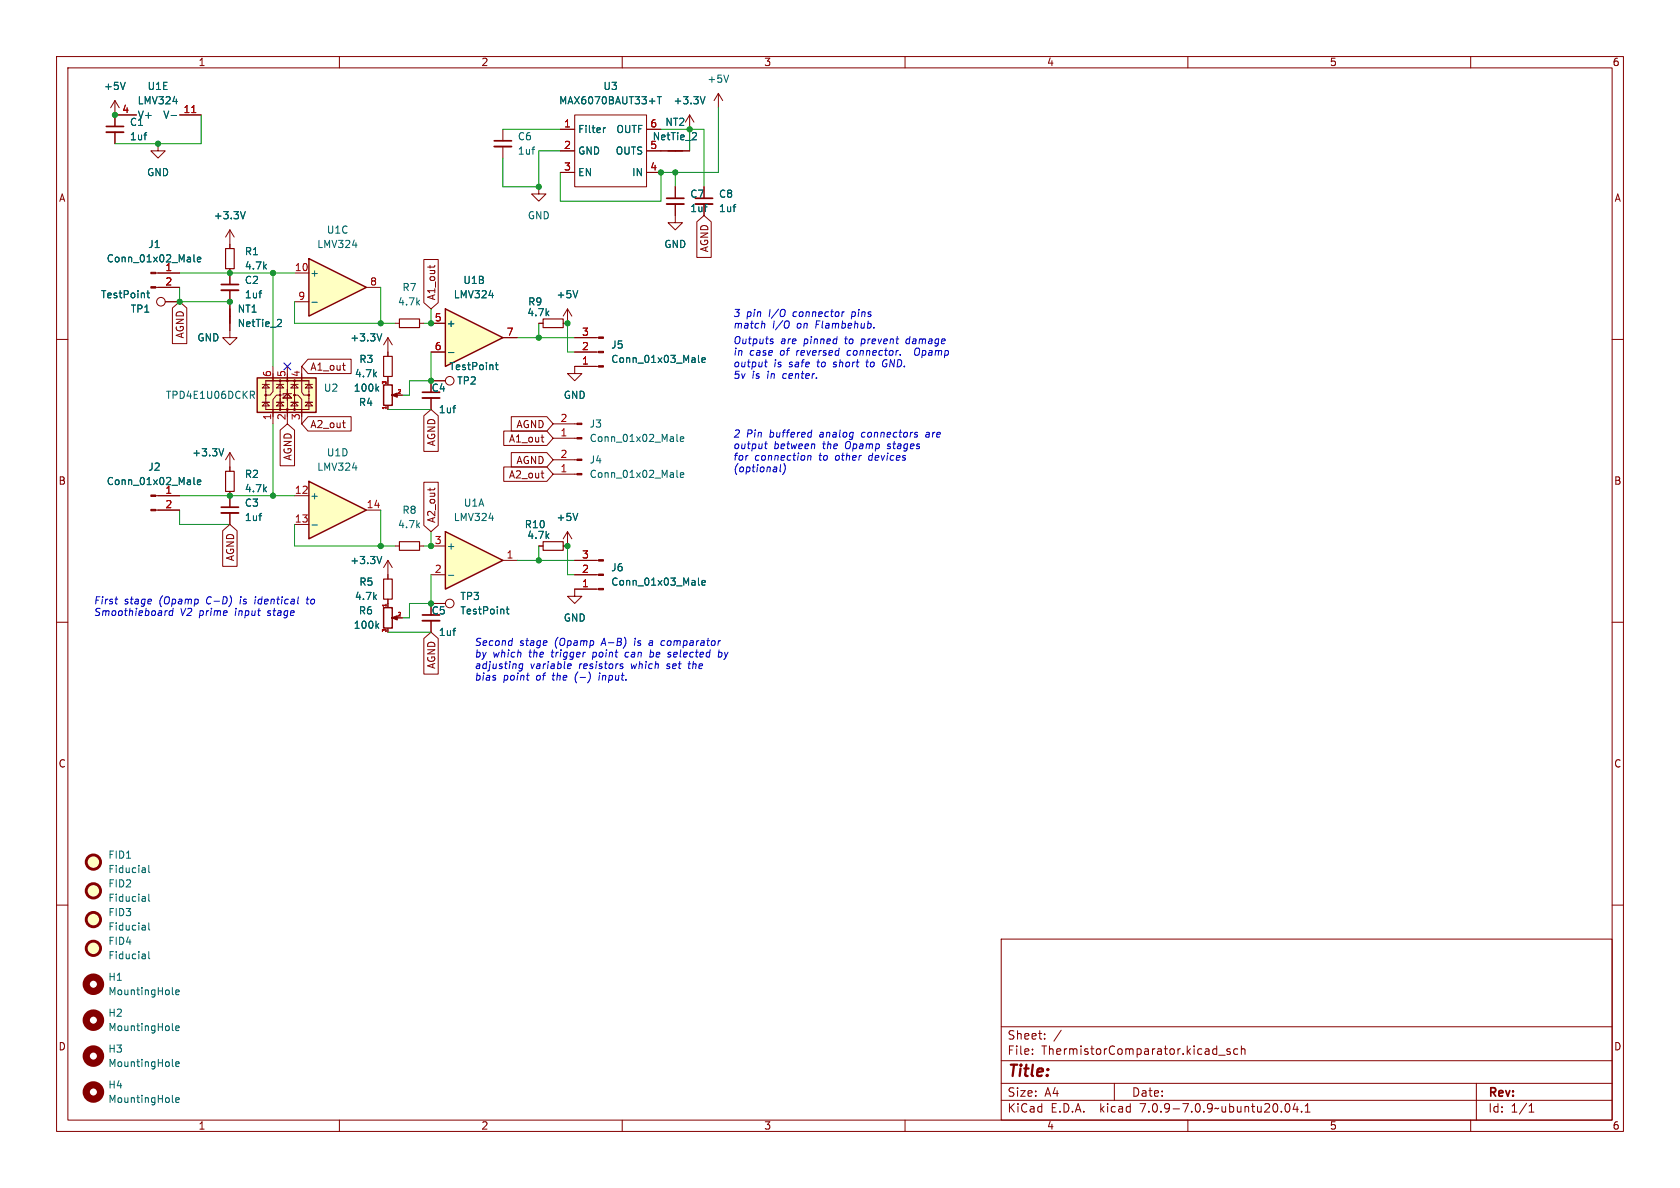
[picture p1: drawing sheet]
<svg xmlns="http://www.w3.org/2000/svg" width="297mm" height="210mm" viewBox="0 0 297 210" stroke-linecap="round" stroke-linejoin="round" font-family="sans-serif">
<g fill="none" stroke="#840000" stroke-width=".18">
<path d="M10 10h277v190h-277zM12 12h273v186h-273zM60 10v2M110 10v2M160 10v2M210 10v2M260 10v2M124.5 33v2.1M10 60h2M285 60h2M10 110h2M285 110h2"/>
<path d="M10 160h2M285 160h2M177 166h108v32h-108zM60 198v2M110 198v2M160 198v2M177 194.5h108M177 191.5h108M177 187.5h108M177 181.5h108M182.5 186.3v.1M182.5 185.5v.1"/>
<path d="M184.7 183.6v.1M184.7 182.8v.1M187.6 182.1l-1.3 2M197 191.5v3M210 198v2M215.5 186.5h1.1M217.5 185.5l-.4-.1-.2 .2 .1 .2 .5 .2v.3h-.6M218.8 185.5l-.4-.1-.3 .3v.4l.1 .2h.6M219.5 185.5l.2-.1 .3 .1 .1 .9M219.5 184.9v1.5M227.3 195.2l.2-.1a.81 .81 0 0 1 .6 .6 .81 .81 0 0 1-.3 .8l-.1 .1a.81 .81 0 0 1-.4-1.4zM229 195l-.4 1.1h.9"/>
<path d="M229.3 195.6v1M230.1 196.5v.1M230.7 196.6h.9M230.7 195.5l.5-.4v1.5M260 198v2M261 191.5v6.5M270.3 196.6h.9M270.3 195.5l.4-.4v1.5"/>
</g>
<circle cx="16.5" cy="157.5" r="1.27" fill="#ffffc2" stroke="#ffffc2" stroke-width=".18"/>
<circle cx="16.5" cy="157.5" r="1.27" fill="none" stroke="#840000" stroke-width=".51"/>
<path d="M129.6 36.6h.5M130 36.1h.1M25.6 158.5l.1 .8M25.7 159.3h-.1M25.7 158.8h-.1M26.3 158.1v1l.2 .2" fill="none" stroke="#006464" stroke-width=".18"/>
<path d="M122.9 36.1h3.1" fill="none" stroke="#840000" stroke-width=".33"/>
<path d="M122.9 35.1h3.1" fill="none" stroke="#840000" stroke-width=".3"/>
<path d="M54.6 85.1l10.2 5.1-10.2 5.1z" fill="#ffffc2"/>
<path d="M54.6 85.1l10.2 5.1-10.2 5.1z" fill="none" stroke="#840000" stroke-width=".25"/>
<g fill="none" stroke="#840000" stroke-width=".18">
<path d="M99.1 22.9h2.5M99.1 26.7h2.5M99.1 30.5h2.5M101.6 20.3h12.7v12.7h-12.7zM114.3 22.9h2.5M114.3 26.7h2.5M114.3 30.5h2.5M40.6 80l-.7 1.3M40.6 80v2.6M40.6 80l.8 1.3M52.1 87.6h2.5M52.1 92.7h2.5"/>
<path d="M64.8 90.2h2.5M69.8 96.5h.8M74.2 96.5h.7"/>
</g>
<g fill="none" stroke="#006464" stroke-width=".18">
<path d="M116.2 17.1h.7M116.6 17.1v1.3M106.7 22.6v.8M107 22.6l-.3 .2M39.6 79.3l-.5 1.3M55.1 92.8h1M25.6 153.5l.1 .7M25.7 154.2h-.1M25.7 153.7l-.1 .1M26.3 153v1.1l.2 .1M25.6 163.6l.1 .8M25.6 168.7l.1 .8"/>
<path d="M25.7 164.3l-.1 .1M25.7 163.9h-.1M25.7 169.4l-.1 .1M25.7 168.9l-.1 .1M26.3 163.1v1.1l.2 .2M26.3 168.2v1.1l.2 .2M30.5 175.7l.2 .1M31.1 175.4l.6-.1-.1-.2-.3-.1-.2 .2v.6h.5M30.5 182l.2 .2M30.5 194.7l.2 .2M30.5 188.4l.2 .1M31.1 181.8l.6-.2-.1-.2-.3-.1-.2 .2v.6h.5"/>
<path d="M31.1 188.1l.6-.1-.1-.2-.3-.1-.2 .2v.6h.5M31.1 194.5l.6-.2-.1-.2-.3-.1-.2 .2v.6h.5"/>
</g>
<path d="M70.6 95.8h3.6v1.5h-3.6z" fill="none" stroke="#840000" stroke-width=".2"/>
<g fill="#ffffc2" stroke="#ffffc2" stroke-width=".18">
<circle cx="16.5" cy="162.6" r="1.27"/>
<circle cx="16.5" cy="152.4" r="1.27"/>
<circle cx="16.5" cy="167.6" r="1.27"/>
</g>
<g fill="none" stroke="#840000" stroke-width=".51">
<circle cx="16.5" cy="152.4" r="1.27"/>
<circle cx="16.5" cy="162.6" r="1.27"/>
<circle cx="16.5" cy="167.6" r="1.27"/>
</g>
<g fill="none" stroke="#840000" stroke-width="1.3">
<circle cx="16.5" cy="174" r="1.27"/>
<circle cx="16.5" cy="186.7" r="1.27"/>
<circle cx="16.5" cy="193" r="1.27"/>
<circle cx="16.5" cy="180.3" r="1.27"/>
</g>
<path d="M78.7 94l10.2 5.1-10.2 5z" fill="#ffffc2"/>
<path d="M118.1 26.7h2.5M78.7 94l10.2 5.1-10.2 5zM67.8 107.4h1.5v3.6h-1.5z" fill="none" stroke="#840000" stroke-width=".25"/>
<g fill="none" stroke="#840000" stroke-width=".18">
<path d="M20.3 17.8l-.7 1.3M20.3 17.8v4.6M20.3 17.8l.8 1.3M127 16.5l-.8 1.3M127 16.5v2.6M127 16.5l.8 1.3M20.3 20.3h3.8M20.3 23.4v2M31.7 20.3h3.9M88.9 22.9v2M88.9 25.9v2M95.2 33v1.3h1.3l-1.3 1.3-1.2-1.3h1.2"/>
<path d="M116.8 26.7h5.1M119.4 36.1v3.3h1.2l-1.2 1.2-1.3-1.2h1.3M119.4 33v2.1M121.9 20.3l-.7 1.3M121.9 20.3v2.6M121.9 20.3l.8 1.3M101.6 59.7h4.2M101.6 62.2h4.2M101.6 64.8h4.2M68.6 99.1l-.8 1.2M68.6 99.1v2.5M68.6 99.1l.7 1.2"/>
<path d="M76.2 96.5h2.5M88.9 99.1h2.5M100.3 94l-.7 1.3M100.3 94v2.5M100.3 94l.8 1.3M68.6 106.7v.6M70.1 109.2h1M76.2 101.6h2.5M76.2 109.7v2.1M78.7 106.7h-2.5v2"/>
<circle cx="79.5" cy="106.7" r=".76"/>
</g>
<g fill="none" stroke="#006464" stroke-width=".18">
<path d="M22.1 14.5l-.4 1.3M124.6 17.1l-.4 1.3M128.8 13.3l-.4 1.2M25.5 23.9h.4M25.8 23.4h.1M30.3 20.4h.9M94 26.4h.5M94.4 26h.1M122.9 23.4l.2 .3v.3l-.8 .7h.8M124.5 36.6h.5M124.9 36.1h.1M123.5 62.8v1.1l.2 .2"/>
<path d="M124.1 63.7l.6-.2-.1-.2-.3-.1-.2 .2v.6h.5M67.5 98.4l-.4 1.2M102.1 90.7l-.4 1.3M66.6 110.6l.4 .5M67 110.2l-.5 .5M79.3 101.7h.9M80.1 111.5h.4M80.4 111.1h.1M89.5 107.7h.5M89.7 107.3v1l.3 .2"/>
</g>
<path d="M33.9 19.9h.7" fill="none" stroke="#a90000" stroke-width=".18"/>
<path d="M18.8 23.4h3M87.4 25.9h3M117.9 36.1h3M74.7 109.7h3" fill="none" stroke="#840000" stroke-width=".33"/>
<path d="M18.8 22.4h3M87.4 24.9h3M117.9 35.1h3M74.7 108.7h3" fill="none" stroke="#840000" stroke-width=".3"/>
<g fill="#840000" stroke="#840000" stroke-width=".18">
<path d="M105.8 59.6h.9v.2h-.9z"/>
<path d="M105.8 62.1h.9v.3h-.9z"/>
<path d="M105.8 64.6h.9v.3h-.9z"/>
<path d="M69.2 109.2l1-.4v.8l-1-.4h.3z"/>
</g>
<path d="M54.6 45.7l10.2 5.1-10.2 5.1z" fill="#ffffc2"/>
<path d="M40.6 54.6v2.6M54.6 45.7l10.2 5.1-10.2 5.1zM45.5 66.8h10.4v6.1h-10.4zM67.8 68h1.5v3.7h-1.5z" fill="none" stroke="#840000" stroke-width=".25"/>
<g fill="none" stroke="#840000" stroke-width=".18">
<path d="M27.9 25.4v1.3h1.3l-1.3 1.2-1.2-1.2h1.2M27.5 48.3h4.2M27.5 50.8h4.2M40.6 48.3v2M40.6 51.3v7.1M52.1 48.3h2.5M52.1 53.3h2.5M64.8 50.8h2.5M68.6 59.7v3.3M68.6 59.7l-.8 1.3M68.6 59.7l.7 1.3M69.8 57.2h.8"/>
<path d="M74.2 57.2h.7M95.2 57.2h.8M100.3 54.6v2.6h-.7M100.3 54.6l-.7 1.3M100.3 54.6l.8 1.3M46.4 71.1h1.2M46.4 67.9h1.2M47 71.1l.6 .7h-1.2zM47 67.9l.6 .7h-1.2zM47 67.3h7.6v5.1h-7.6zM48.3 66v3.2l-.5 .7h-.9M48.3 64.8v2.5"/>
<path d="M48.3 72.4v2.5M48.9 71.1h1.3M48.9 67.9h1.3M49.5 69.9h-.6l-.6 .7v3.1M49.5 71.1l.7 .7h-1.3zM49.5 67.9l.7 .7h-1.3zM49.5 67.3v5.1M50.8 69.6l.8 .8h-1.6zM50.8 64.8v10.1M51.4 71.1h1.3M51.4 67.9h1.3M51.6 69.6h-1.6v.3"/>
<path d="M51.9 69.9h.8l.6 .7v3.1M52.1 71.1l.6 .7h-1.3zM52.1 67.9l.6 .7h-1.3zM52.1 67.3v5.1M53.3 66v3.3l.4 .6h.9M53.3 64.8v2.5M53.3 72.4v2.5M54 71.8l.6-.7 .6 .7zM54 68.6l.6-.7 .6 .7zM54 71.1h1.2M54 67.9h1.2M68.6 66.5v.8"/>
<path d="M68.6 71.8v.6M70.1 69.9h1M97.8 74.9h4.2M97.8 77.5h4.2M101.6 64.8v1.2h1.3l-1.3 1.3-1.3-1.3h1.3M27.5 90.2h4.2M27.5 87.6h4.2M40.6 82.6v.7M40.6 86.9v2.8M40.6 90.7v2M97.8 81.3h4.2M97.8 83.8h4.2"/>
<path d="M68.6 101.6v.8M68.6 105.9v.8"/>
<circle cx="47" cy="69.9" r=".13"/>
<circle cx="49.5" cy="67.3" r=".13"/>
<circle cx="49.5" cy="72.4" r=".13"/>
<circle cx="49.5" cy="69.9" r=".13"/>
<circle cx="50.8" cy="67.3" r=".13"/>
<circle cx="50.8" cy="72.4" r=".13"/>
<circle cx="52.1" cy="67.3" r=".13"/>
<circle cx="52.1" cy="72.4" r=".13"/>
<circle cx="52.1" cy="69.9" r=".13"/>
<circle cx="54.6" cy="69.9" r=".13"/>
</g>
<g fill="none" stroke="#006464" stroke-width=".18">
<path d="M34.3 45v1.1l.2 .2M34.9 45.9l.6-.1-.1-.3h-.3l-.2 .1 .1 .6h.4M45.8 51.8h.5M46.1 51.4h.2M49.5 56.5l.3 .2-.1 .3-.7 .7h.8M55.1 53.4h1M67.5 59l-.4 1.3M102.1 51.4l-.4 1.2M44.3 69.2h.4l.3 .2-.1 .4h-.6M44.6 69.8l.4 .6M66.6 68.7l.4 .5M67 68.3l-.5 .5"/>
<path d="M119.7 76.8v1.1l.2 .1M120.3 77.6l.6-.1-.1-.2-.3-.1-.2 .2v.6h.5M34.3 84.4v1.1l.2 .2M34.9 85.2l.6-.1-.1-.2-.3-.1-.2 .2 .1 .6h.4M45.8 91.2h.5M46.1 90.8h.2M119.7 83.1v1.1l.2 .2M120.3 84l.6-.1-.1-.3h-.3l-.2 .1v.6h.5"/>
</g>
<path d="M70.6 56.4h3.6v1.5h-3.6zM96 56.4h3.6v1.5h-3.6zM67.8 63h1.5v3.5h-1.5zM39.9 83.3h1.5v3.6h-1.5zM67.8 102.4h1.5v3.5h-1.5z" fill="none" stroke="#840000" stroke-width=".2"/>
<path d="M45.5 66.8h10.4v6.1h-10.4z" fill="#ffffc2" stroke="#ffffc2" stroke-width=".18"/>
<g fill="#840000" stroke="#840000" stroke-width=".18">
<path d="M69.2 69.9l1-.4v.7l-1-.3h.3z"/>
<path d="M26.7 90h.8v.3h-.8z"/>
<path d="M26.7 87.5h.8v.3h-.8z"/>
<path d="M102 74.8h.9v.3h-.9z"/>
<path d="M102 77.3h.9v.3h-.9z"/>
<path d="M102 81.2h.9v.2h-.9z"/>
<path d="M102 83.7h.9v.2h-.9z"/>
<path d="M26.7 50.7h.8v.2h-.8z"/>
<path d="M26.7 48.1h.8v.3h-.8z"/>
</g>
<path d="M39.1 51.3h3.1M39.1 90.7h3.1" fill="none" stroke="#840000" stroke-width=".33"/>
<path d="M39.1 50.3h3.1M39.1 89.7h3.1" fill="none" stroke="#840000" stroke-width=".3"/>
<path d="M78.7 54.6l10.2 5.1-10.2 5.1z" fill="#ffffc2"/>
<path d="M78.7 54.6l10.2 5.1-10.2 5.1z" fill="none" stroke="#840000" stroke-width=".25"/>
<g fill="none" stroke="#840000" stroke-width=".18">
<path d="M20.3 23.4v2M24.1 20.3h-3.8v2.1M31.7 20.3h3.9M99.1 26.7h2.5M99.1 22.9h2.5M99.1 30.5h2.5M114.3 26.7h7.6M114.3 22.9h2.5M114.3 30.5h2.5M119.4 33v2.1M119.4 36.1v2M123.2 39.2l1.3-1.1 1.2 1.1v6.3h-2.5z"/>
<path d="M124.5 33v2.1M27.9 48.3h3.8M27.9 50.8h3.8M29.2 53.3h2.5M30.5 54.5l1.2-1.2 1.3 1.2v6.2h-2.5zM40.6 51.3v8.4h1.3l-1.3 1.3-1.2-1.3h1.2M40.6 40.6l-.7 1.3M40.6 40.6v3.3M40.6 47.5v2.8M40.6 40.6l.8 1.3M74.9 45.9h2.6v7.6l-1.3 1.1-1.3-1.1zM76 46.9v.5"/>
<path d="M76.2 57.2h2.5M76.9 46.9v.1M88.9 59.7h2.5M95.2 57.2h.8M99.6 57.2h.7M101.6 59.7h3.8M49.5 76l1.3-1.1 1.3 1.1v6.3h-2.6zM54.5 63.5h7.6v2.5h-7.6l-1.2-1.2zM54.5 73.7h7.6v2.5h-7.6l-1.2-1.3zM60.6 64.6h.4M60.6 74.8h.4M60.9 65.4h.1"/>
<path d="M60.9 75.6h.1M68.6 62.2v.8M68.6 66.5v.8M68.6 71.8v.6M70.1 69.9h1M74.9 73.5l1.3-1.1 1.3 1.1v6.3h-2.6zM76.2 62.2h2.5M76.2 70.4v2M78.7 67.3h-2.5v2M89.1 76.2h7.6l1.1 1.3-1.1 1.2h-7.6zM90.4 73.7h6.3l1.1 1.2-1.1 1.3h-6.3zM95.7 77.3h.4"/>
<path d="M96 78.1h.1M101.6 62.2h3.8M101.6 64.8h3.8M27.9 87.6h3.8M27.9 90.2h3.8M39.4 93.8l1.2-1.1 1.3 1.1v6.3h-2.5zM40.6 82.6v.7M40.6 86.9v2.8M40.6 90.7v2M74.9 85.2h2.6v7.7l-1.3 1.1-1.3-1.1zM76 86.3v.5M76.9 86.3v.1"/>
<path d="M89.1 82.5h7.6l1.1 1.3-1.1 1.3h-7.6zM90.4 80h6.3l1.1 1.3-1.1 1.3h-6.3zM95.2 96.5h.8M95.7 83.6h.4M96 84.5h.1M99.6 96.5h.7M101.6 99.1h4.2M68.6 101.6v.8M68.6 105.9v1.4M70.1 109.2h1M74.9 112.9l1.3-1.1 1.3 1.1v6.3h-2.6zM76.2 109.7v2.1"/>
<path d="M78.7 106.7h-2.5v2M101.6 101.6h4.2M105.8 104.1h-4.2v1.3h1.3l-1.3 1.3-1.3-1.3h1.3"/>
<circle cx="28.4" cy="53.3" r=".76"/>
<circle cx="79.5" cy="67.3" r=".76"/>
</g>
<g fill="none" stroke="#006464" stroke-width=".18">
<path d="M22.1 14.5l-.4 1.3M116.2 17.1h.7M116.6 17.1v1.3M124.6 17.1l-.4 1.3M25.5 23.9h.4M25.8 23.4h.1M30.3 20.4h.9M43.4 37.4l-.5 1.3M106.7 22.6v.8M107 22.6l-.3 .2M122.9 23.4l.2 .3v.3l-.8 .7h.8M124.5 36.6h.5"/>
<path d="M124.9 36.1h.1M129.6 36.6h.5M130 36.1h.1M26 51.8h.4M26.1 51.4v1.1l.3 .1M34.3 45v1.1l.2 .2M34.9 45.9l.6-.1-.1-.3h-.3l-.2 .1 .1 .6h.4M45.8 51.8h.5M46.1 51.4h.2M49.5 56.5l.3 .2-.1 .3-.7 .7h.8M67.5 59l-.4 1.3M102.1 51.4l-.4 1.2"/>
<path d="M39.6 79.3l-.5 1.3M66.6 68.7l.4 .5M67 68.3l-.5 .5M79.3 62.3h.9M80.1 72.1h.4M80.4 71.7h.1M87.6 64.5h.5M87.8 64.1v1.1l.3 .1M123.5 62.8v1.1l.2 .2M124.1 63.7l.6-.2-.1-.2-.3-.1-.2 .2v.6h.5M34.3 84.4v1.1l.2 .2M34.9 85.2l.6-.1-.1-.2-.3-.1-.2 .2 .1 .6h.4"/>
<path d="M45.8 91.2h.5M46.1 90.8h.2M67.5 98.4l-.4 1.2M102.1 90.7l-.4 1.3M66.6 110.6l.4 .5M67 110.2l-.5 .5M80.1 111.5h.4M80.4 111.1h.1M89.5 107.7h.5M89.7 107.3v1l.3 .2M123.5 102.2v1.1l.2 .1M124.1 103l.6-.1-.1-.2-.3-.1-.2 .2v.6h.5"/>
</g>
<path d="M74.7 70.4h3" fill="none" stroke="#840000" stroke-width=".33"/>
<path d="M74.7 69.3h3" fill="none" stroke="#840000" stroke-width=".3"/>
<path d="M39.9 43.9h1.5v3.6h-1.5zM96 95.8h3.6v1.5h-3.6z" fill="none" stroke="#840000" stroke-width=".2"/>
<g fill="#840000" stroke="#840000" stroke-width=".18">
<path d="M105.8 98.9h.9v.3h-.9z"/>
<path d="M105.8 101.5h.9v.2h-.9z"/>
<path d="M105.8 104h.9v.3h-.9z"/>
</g>
<g fill="none" stroke="#0000c2" stroke-width=".18">
<path d="M134.9 57.2l.3 .1-.1 .7M136.4 59.9l.3 .1M139.5 56.9v.7M149.3 55.1l-.3 .1M154.5 57.9v.1M160.3 60l-.2 .5 .3 .3M135.2 64h.5M135.2 78.5h.5M135.4 63.6l-.1 1.1 .3 .2M135.4 78l-.1 1.1 .3 .2M136.3 60.3l.3 .1 .1 .2-.2 .2h-.3M143.3 76.4l.2 .1"/>
<path d="M143.5 76l-.1 1.3M153.1 64h.5M153.3 63.6l-.1 1.1 .3 .2M156.5 63.6a.65 .65 0 0 0-.5 .6 .65 .65 0 0 0 .5 .7M159.2 62.7l-.1 .1M161.8 61.7a.81 .81 0 0 0 .1 1.1h.3M161.9 76.4l.3 .1M162 76.8l.2 .3-.2 .2M163.9 76.8l-.2 .2 .1 .3M163.9 76.4l-.1 .1M138 82.1l-.1 1.1 .1 .2M138.6 82a1.52 1.52 0 0 1-.3 1.9"/>
<path d="M142.8 80.6l.2-.1 .3 .1v.8M142.9 80.5l-.1 .9M20.3 105.9h.5M29.6 108l-.3 .1M30.5 108h-.4l-.2 .6 .2 .2 .4-.1M30.6 107.5l-.1 1.3M45.1 105.9l-.1 .9M45.2 105.5v.1M54.1 105.9h.5M54.4 105.5l-.2 1.1 .3 .2M92.4 117.4h-.5l-.2 .5 .3 .3 .3-.1M92.4 117.3l-.1 1.1-.1 .2"/>
<path d="M93.1 119.4h.5M100.5 117.4l.3-.1 .2 .3-.6 .2M100.9 118.1l-.4 .1M106 119.4l-.1 .8M106 119v.1M109.7 117.7l.4 .2-.1 .2-.3 .1M109.7 117.4h.4M110.7 115.4l-.2 .5 .2 .2M114.9 116.1h.3M114.9 113.6l-.2 .3 .2 .2M115 113.3h-.1M115 114.9l-.1 1.2"/>
<path d="M115.3 115.3l-.3 .1M116.9 114l.4 .1M117.4 113.3l-.4 .1M118.3 115.7l.2 .1 .1 .2-.2 .1h-.3M118.3 115.3l.3 .1M121.6 117.3h.5M121.9 116.9l-.2 1.1 .3 .2M127.1 115.4h.5v.5l-.3 .2h-.3M127.1 114.9l-.1 1.2"/>
</g>
<g fill="none" stroke="#009600" stroke-width=".18">
<path d="M127 19.1v11.4h-10.2v5.1h-17.7v-5.1M35.6 20.3v5.1h-15.3M88.9 22.9h10.2M99.1 26.7h-3.9v6.3h-6.3v-5.1M116.8 22.9h7.7v10.1M119.4 30.5v2.5M121.9 22.9v3.8M31.7 48.3h20.4M31.7 50.8v2.5h8.9M48.3 48.3v16.5M52.1 53.3v3.9h17.7M67.3 50.8v6.4"/>
<path d="M76.2 54.6v2.6h-1.3M91.4 59.7h10.2M95.2 57.2v2.5M100.3 57.2v5h1.3M48.3 74.9v12.7M68.6 72.4h7.6M76.2 62.2v5.1h-3.8v2.6h-1.3M31.7 90.2v2.5h8.9M31.7 87.6h20.4M52.1 92.7v3.8h17.7M67.3 90.2v6.3M76.2 94v2.5h-1.3"/>
<path d="M91.4 99.1h10.2M95.2 96.5v2.6M100.3 96.5v5.1h1.3M68.6 111.8h7.6M76.2 101.6v5.1h-3.8v2.5h-1.3"/>
</g>
<path d="M50.2 64.2l1.2 1.2M51.4 64.2l-1.2 1.2" fill="none" stroke="#000084" stroke-width=".18"/>
<path d="M33.9 19.9h.7" fill="none" stroke="#a90000" stroke-width=".18"/>
<g fill="#009600" stroke="#009600" stroke-width=".18">
<circle cx="67.3" cy="96.5" r=".46"/>
<circle cx="76.2" cy="67.3" r=".46"/>
<circle cx="67.3" cy="57.2" r=".46"/>
<circle cx="76.2" cy="57.2" r=".46"/>
<circle cx="100.3" cy="57.2" r=".46"/>
<circle cx="76.2" cy="106.7" r=".46"/>
<circle cx="95.2" cy="99.1" r=".46"/>
<circle cx="100.3" cy="96.5" r=".46"/>
<circle cx="48.3" cy="87.6" r=".46"/>
<circle cx="40.6" cy="87.6" r=".46"/>
<circle cx="76.2" cy="96.5" r=".46"/>
<circle cx="95.2" cy="59.7" r=".46"/>
<circle cx="121.9" cy="22.9" r=".46"/>
<circle cx="119.4" cy="30.5" r=".46"/>
<circle cx="116.8" cy="30.5" r=".46"/>
<circle cx="95.2" cy="33" r=".46"/>
<circle cx="20.3" cy="20.3" r=".46"/>
<circle cx="31.7" cy="53.3" r=".46"/>
<circle cx="40.6" cy="53.3" r=".46"/>
<circle cx="40.6" cy="48.3" r=".46"/>
<circle cx="27.9" cy="25.4" r=".46"/>
<circle cx="48.3" cy="48.3" r=".46"/>
</g>
<text font-size="2.8" fill="#840000" x="178" y="190.9">Title:</text>
<g font-size="2.1" fill="#840000">
<text x="178" y="184">Sheet:</text>
<text x="178" y="186.7">File:</text>
<text x="184.1" y="186.7">ThermistorComparator.kicad_sch</text>
<text x="178" y="196.9">KiCad</text>
<text x="178" y="194.1">Size:</text>
<text x="184.7" y="194.1">A4</text>
<text x="185.7" y="196.9">E.D.A.</text>
<text x="194.6" y="196.9">kicad</text>
<text x="200" y="194.1">Date:</text>
<text x="201.8" y="196.9">7.0.9-7.0.9~ubuntu20.04.1</text>
<text x="263" y="194.3">Rev:</text>
<text x="263" y="196.9">Id:</text>
<text x="267.1" y="196.9">1/1</text>
</g>
<g font-size="1.8" fill="#840000">
<text x="35" y="11.9">1</text>
<text x="85" y="11.9">2</text>
<text x="135" y="11.9">3</text>
<text x="185" y="11.9">4</text>
<text x="235" y="11.9">5</text>
<text x="285" y="11.9">6</text>
<text x="10.3" y="35.9">A</text>
<text x="285.3" y="35.9">A</text>
<text x="121.9" y="37.7">1uf</text>
<text x="125.4" y="44.7" transform="rotate(-90 125.4 44.7)">AGND</text>
<text x="77.2" y="53.2" transform="rotate(-90 77.2 53.2)">A1_out</text>
<text x="32.7" y="59.9" transform="rotate(-90 32.7 59.9)">AGND</text>
<text x="54.8" y="65.7">A1_out</text>
<text x="54.8" y="75.9">A2_out</text>
<text x="91.2" y="75.9">AGND</text>
<text x="51.8" y="81.5" transform="rotate(-90 51.8 81.5)">AGND</text>
<text x="77.2" y="79" transform="rotate(-90 77.2 79)">AGND</text>
<text x="89.9" y="78.4">A1_out</text>
<text x="91.2" y="82.2">AGND</text>
<text x="10.3" y="85.9">B</text>
<text x="89.9" y="84.8">A2_out</text>
<text x="285.3" y="85.9">B</text>
<text x="77.2" y="92.6" transform="rotate(-90 77.2 92.6)">A2_out</text>
<text x="41.6" y="99.3" transform="rotate(-90 41.6 99.3)">AGND</text>
<text x="77.2" y="118.4" transform="rotate(-90 77.2 118.4)">AGND</text>
<text x="10.3" y="135.9">C</text>
<text x="285.3" y="135.9">C</text>
<text x="10.3" y="185.9">D</text>
<text x="285.3" y="185.9">D</text>
<text x="35" y="199.9">1</text>
<text x="85" y="199.9">2</text>
<text x="135" y="199.9">3</text>
<text x="185" y="199.9">4</text>
<text x="235" y="199.9">5</text>
<text x="285" y="199.9">6</text>
</g>
<g font-size="1.8" fill="#006464">
<text x="18.3" y="16.1">+5V</text>
<text x="26" y="16.1">U1E</text>
<text x="106.6" y="16.1">U3</text>
<text x="125" y="14.8">+5V</text>
<text x="22.9" y="22.5">C1</text>
<text x="24.2" y="18.6">LMV324</text>
<text x="24.3" y="21.2">V+</text>
<text x="28.8" y="21.2">V-</text>
<text x="98.7" y="18.6">MAX6070BAUT33+T</text>
<text x="102.1" y="23.7">Filter</text>
<text x="108.9" y="23.7">OUTF</text>
<text x="117.5" y="22.5">NT2</text>
<text x="119" y="18.6">+3.3V</text>
<text x="22.9" y="25">1uf</text>
<text x="91.4" y="25">C6</text>
<text x="91.4" y="27.5">1uf</text>
<text x="102.1" y="27.5">GND</text>
<text x="108.8" y="27.5">OUTS</text>
<text x="115.3" y="25">NetTie_2</text>
<text x="25.9" y="31.3">GND</text>
<text x="102.1" y="31.3">EN</text>
<text x="111.7" y="31.3">IN</text>
<text x="121.9" y="35.2">C7</text>
<text x="127" y="35.2">C8</text>
<text x="37.7" y="39">+3.3V</text>
<text x="57.7" y="41.5">U1C</text>
<text x="93.2" y="39">GND</text>
<text x="127" y="37.7">1uf</text>
<text x="18.8" y="46.6">Conn_01x02_Male</text>
<text x="26.1" y="44">J1</text>
<text x="43.2" y="45.3">R1</text>
<text x="43.2" y="47.9">4.7k</text>
<text x="56" y="44">LMV324</text>
<text x="117.3" y="44">GND</text>
<text x="17.7" y="52.9">TestPoint</text>
<text x="43.2" y="50.4">C2</text>
<text x="43.2" y="52.9">1uf</text>
<text x="54.7" y="49.1">+</text>
<text x="71" y="51.7">R7</text>
<text x="80.1" y="52.9">LMV324</text>
<text x="81.8" y="50.4">U1B</text>
<text x="98.3" y="52.9">+5V</text>
<text x="23" y="55.5">TP1</text>
<text x="41.9" y="58">NetTie_2</text>
<text x="41.9" y="55.5">NT1</text>
<text x="70.3" y="54.2">4.7k</text>
<text x="78.9" y="58">+</text>
<text x="93.1" y="56.1">4.7k</text>
<text x="93.3" y="54.2">R9</text>
<text x="34.8" y="60.6">GND</text>
<text x="61.8" y="60.6">+3.3V</text>
<text x="63.4" y="64.4">R3</text>
<text x="79.4" y="65.6">TestPoint</text>
<text x="108" y="61.8">J5</text>
<text x="108" y="64.4">Conn_01x03_Male</text>
<text x="29.2" y="70.7">TPD4E1U06DCKR</text>
<text x="57.2" y="69.4">U2</text>
<text x="62.4" y="69.4">100k</text>
<text x="62.6" y="66.9">4.7k</text>
<text x="63.3" y="72">R4</text>
<text x="76.2" y="69.4">C4</text>
<text x="80.7" y="68.2">TP2</text>
<text x="99.6" y="70.7">GND</text>
<text x="77.5" y="73.3">1uf</text>
<text x="104.1" y="75.8">J3</text>
<text x="26.1" y="83.4">J2</text>
<text x="33.9" y="80.9">+3.3V</text>
<text x="56" y="83.4">LMV324</text>
<text x="57.7" y="80.9">U1D</text>
<text x="104.1" y="78.3">Conn_01x02_Male</text>
<text x="104.1" y="82.1">J4</text>
<text x="18.8" y="86">Conn_01x02_Male</text>
<text x="43.2" y="84.7">R2</text>
<text x="43.2" y="87.2">4.7k</text>
<text x="43.2" y="89.8">C3</text>
<text x="54.7" y="88.5">+</text>
<text x="81.9" y="89.8">U1A</text>
<text x="104.1" y="84.7">Conn_01x02_Male</text>
<text x="43.2" y="92.3">1uf</text>
<text x="70.3" y="93.6">4.7k</text>
<text x="71" y="91">R8</text>
<text x="80.1" y="92.3">LMV324</text>
<text x="92.7" y="93.6">R10</text>
<text x="93.1" y="95.5">4.7k</text>
<text x="98.3" y="92.3">+5V</text>
<text x="61.8" y="99.9">+3.3V</text>
<text x="78.9" y="97.4">+</text>
<text x="108" y="101.2">J6</text>
<text x="62.6" y="106.3">4.7k</text>
<text x="63.4" y="103.7">R5</text>
<text x="81.3" y="106.3">TP3</text>
<text x="108" y="103.7">Conn_01x03_Male</text>
<text x="62.4" y="111.4">100k</text>
<text x="63.3" y="108.8">R6</text>
<text x="76.2" y="108.8">C5</text>
<text x="77.5" y="112.6">1uf</text>
<text x="81.3" y="108.8">TestPoint</text>
<text x="99.6" y="110.1">GND</text>
<text x="19.1" y="152">FID1</text>
<text x="19.1" y="154.5">Fiducial</text>
<text x="19.1" y="157.1">FID2</text>
<text x="19.1" y="159.6">Fiducial</text>
<text x="19.1" y="162.2">FID3</text>
<text x="19.1" y="167.2">FID4</text>
<text x="19.1" y="164.7">Fiducial</text>
<text x="19.1" y="173.6">H1</text>
<text x="19.1" y="169.8">Fiducial</text>
<text x="19.1" y="176.1">MountingHole</text>
<text x="19.1" y="179.9">H2</text>
<text x="19.1" y="182.5">MountingHole</text>
<text x="19.1" y="186.3">H3</text>
<text x="19.1" y="188.8">MountingHole</text>
<text x="19.1" y="192.6">H4</text>
<text x="19.1" y="195.2">MountingHole</text>
</g>
<g font-size="1.8" fill="#a90000">
<text x="21.5" y="20.1">4</text>
<text x="32.3" y="20.1">11</text>
<text x="99.6" y="22.6">1</text>
<text x="114.9" y="22.6">6</text>
<text x="99.6" y="26.4">2</text>
<text x="114.9" y="26.4">5</text>
<text x="99.6" y="30.2">3</text>
<text x="114.9" y="30.2">4</text>
<text x="29.1" y="48">1</text>
<text x="29.1" y="50.5">2</text>
<text x="52" y="48">10</text>
<text x="52.6" y="53.1">9</text>
<text x="65.3" y="50.5">8</text>
<text x="76.8" y="56.9">5</text>
<text x="89.5" y="59.4">7</text>
<text x="102.8" y="59.4">3</text>
<text x="76.8" y="62">6</text>
<text x="102.8" y="64.5">1</text>
<text x="102.8" y="62">2</text>
<text x="48" y="66.7" transform="rotate(-90 48 66.7)">6</text>
<text x="50.5" y="66.7" transform="rotate(-90 50.5 66.7)">5</text>
<text x="53.1" y="66.7" transform="rotate(-90 53.1 66.7)">4</text>
<text x="48" y="74.4" transform="rotate(-90 48 74.4)">1</text>
<text x="50.5" y="74.4" transform="rotate(-90 50.5 74.4)">2</text>
<text x="53.1" y="74.4" transform="rotate(-90 53.1 74.4)">3</text>
<text x="99" y="77.2">1</text>
<text x="99" y="74.7">2</text>
<text x="99" y="83.6">1</text>
<text x="99" y="81">2</text>
<text x="29.1" y="87.4">1</text>
<text x="29.1" y="89.9">2</text>
<text x="52" y="87.4">12</text>
<text x="64.7" y="89.9">14</text>
<text x="52" y="92.5">13</text>
<text x="76.8" y="101.3">2</text>
<text x="76.8" y="96.3">3</text>
<text x="89.5" y="98.8">1</text>
<text x="102.8" y="101.3">2</text>
<text x="102.8" y="98.8">3</text>
<text x="102.8" y="103.9">1</text>
</g>
<g font-size="1.8" fill="#0000c2">
<text x="129.5" y="56.1">3</text>
<text x="129.5" y="58.2">match</text>
<text x="131.9" y="56.1">pin</text>
<text x="136" y="56.1">I/O</text>
<text x="136.5" y="58.2">I/O</text>
<text x="140.4" y="56.1">connector</text>
<text x="141" y="58.2">on</text>
<text x="144.4" y="58.2">Flambehub.</text>
<text x="151" y="56.1">pins</text>
<text x="129.5" y="60.9">Outputs</text>
<text x="129.5" y="63">in</text>
<text x="129.5" y="65">output</text>
<text x="132.5" y="63">case</text>
<text x="136.8" y="65">is</text>
<text x="138" y="60.9">are</text>
<text x="138" y="63">of</text>
<text x="139.6" y="65">safe</text>
<text x="141" y="63">reversed</text>
<text x="142.2" y="60.9">pinned</text>
<text x="144.7" y="65">to</text>
<text x="147.8" y="65">short</text>
<text x="149.6" y="60.9">to</text>
<text x="150.2" y="63">connector.</text>
<text x="152.7" y="60.9">prevent</text>
<text x="153.8" y="65">to</text>
<text x="156.8" y="65">GND.</text>
<text x="160.8" y="60.9">damage</text>
<text x="162.5" y="63">Opamp</text>
<text x="129.5" y="67.1">5v</text>
<text x="132.9" y="67.1">is</text>
<text x="135.7" y="67.1">in</text>
<text x="138.6" y="67.1">center.</text>
<text x="129.5" y="77.4">2</text>
<text x="131.9" y="77.4">Pin</text>
<text x="136.1" y="77.4">buffered</text>
<text x="145.1" y="77.4">analog</text>
<text x="152.7" y="77.4">connectors</text>
<text x="164.3" y="77.4">are</text>
<text x="129.5" y="79.5">output</text>
<text x="129.5" y="81.5">for</text>
<text x="129.5" y="83.6">(optional)</text>
<text x="133.4" y="81.5">connection</text>
<text x="136.8" y="79.5">between</text>
<text x="144.9" y="81.5">to</text>
<text x="145.5" y="79.5">the</text>
<text x="147.9" y="81.5">other</text>
<text x="149.7" y="79.5">Opamp</text>
<text x="154" y="81.5">devices</text>
<text x="157.3" y="79.5">stages</text>
<text x="16.5" y="106.9">First</text>
<text x="21.9" y="106.9">stage</text>
<text x="28.2" y="106.9">(Opamp</text>
<text x="36.7" y="106.9">C-D)</text>
<text x="42.8" y="106.9">is</text>
<text x="45.6" y="106.9">identical</text>
<text x="55" y="106.9">to</text>
<text x="16.5" y="109">Smoothieboard</text>
<text x="31.8" y="109">V2</text>
<text x="35.3" y="109">prime</text>
<text x="41.8" y="109">input</text>
<text x="47.7" y="109">stage</text>
<text x="83.8" y="114.3">Second</text>
<text x="83.8" y="116.3">by</text>
<text x="83.8" y="118.4">adjusting</text>
<text x="87.1" y="116.3">which</text>
<text x="91.8" y="114.3">stage</text>
<text x="93.6" y="116.3">the</text>
<text x="93.7" y="118.4">variable</text>
<text x="97.7" y="116.3">trigger</text>
<text x="98.1" y="114.3">(Opamp</text>
<text x="102.4" y="118.4">resistors</text>
<text x="105.2" y="116.3">point</text>
<text x="106.6" y="114.3">A-B)</text>
<text x="111.1" y="116.3">can</text>
<text x="111.8" y="118.4">which</text>
<text x="112.6" y="114.3">is</text>
<text x="115.4" y="114.3">a</text>
<text x="115.7" y="116.3">be</text>
<text x="117.7" y="114.3">comparator</text>
<text x="118.3" y="118.4">set</text>
<text x="119.1" y="116.3">selected</text>
<text x="122.3" y="118.4">the</text>
<text x="128.2" y="116.3">by</text>
<text x="83.8" y="120.4">bias</text>
<text x="88.9" y="120.4">point</text>
<text x="94.9" y="120.4">of</text>
<text x="97.9" y="120.4">the</text>
<text x="102" y="120.4">(-)</text>
<text x="106.5" y="120.4">input.</text>
</g>
<g font-size=".9" fill="#a90000">
<text x="68.3" y="68.1" transform="rotate(-90 68.3 68.1)">3</text>
<text x="70.2" y="69.6">2</text>
<text x="68.3" y="72.5" transform="rotate(-90 68.3 72.5)">1</text>
<text x="68.3" y="107.4" transform="rotate(-90 68.3 107.4)">1</text>
<text x="68.3" y="111.9" transform="rotate(-90 68.3 111.9)">3</text>
<text x="70.2" y="109">2</text>
</g>
</svg>
